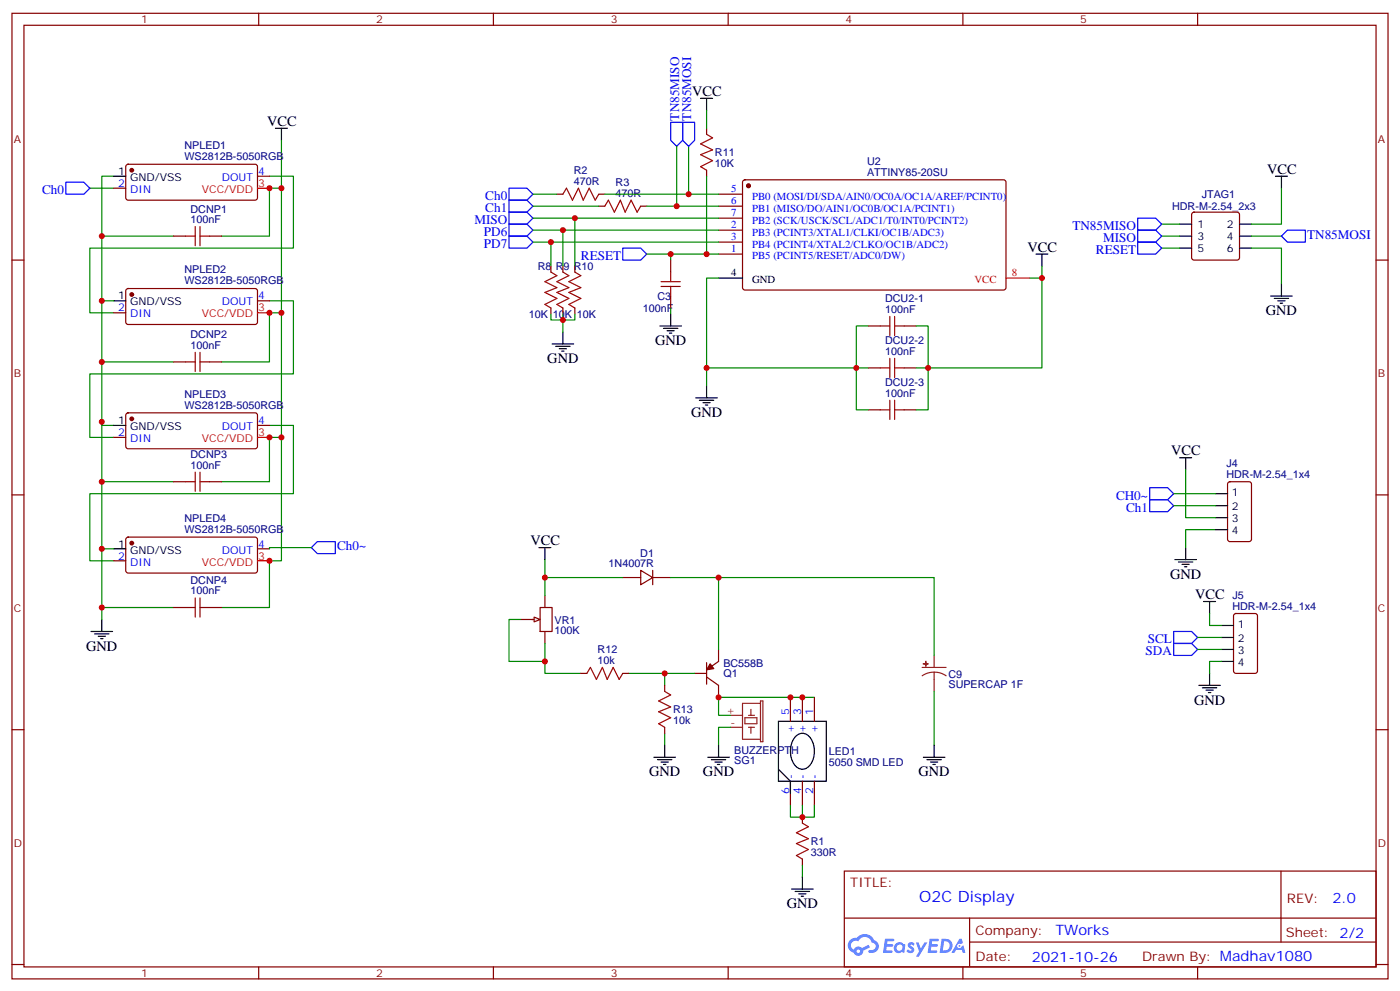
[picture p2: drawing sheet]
<svg xmlns="http://www.w3.org/2000/svg" width="412mm" height="292mm" viewBox="0 0 412 292" stroke-linecap="round" stroke-linejoin="round" font-family="sans-serif">
<g fill="none" stroke="#870000" stroke-width=".35">
<path d="M3.5 3.9h405.4v284.4h-405.4zM7.1 7.4h398.2v277.3h-398.2zM76.2 3.9v3.5M145.3 3.9v3.5M214.5 3.9v3.5M283.6 3.9v3.5M352.8 3.9v3.5M3.5 76.6h3.6M405.3 76.6h3.6M3.5 145.7h3.6M405.3 145.7h3.6M3.5 214.9h3.6"/>
<path d="M405.3 214.9h3.6M248.7 256.5h156.6v28.2h-156.6zM377.3 256.5v20.9M248.7 270.4h156.5M285.6 277.4h119.6M285.6 270.4v14.1M3.5 284h3.6M76.2 284.7v3.6M145.3 284.7v3.6M214.5 284.7v3.6M283.6 284.7v3.6M352.8 284.7v3.6"/>
<path d="M405.3 284h3.6"/>
</g>
<g fill="#5487ff">
<path d="M267.7 277.7a1.22 1.22 0 0 1 1.7 .2l-.4 .6a.47 .47 0 0 0-.3-.4 .47 .47 0 0 0-.5 .2l.1 .2a1.14 1.14 0 0 1 .8 1.8 1.14 1.14 0 0 1-1.9 0l-.2-.2 .5-.6 .7 .5a.29 .29 0 0 0 .3-.3 .29 .29 0 0 0-.2-.3 1.04 1.04 0 0 1-.6-1.7z"/>
<path d="M260.7 276.4h2.4l.3 .2-.2 .5-1.8 .1-.1 .8h1.5l.3 .4-.3 .4h-1.6l-.2 1.1h1.7l.2 .3-.2 .3-2.6 .1z"/>
<path d="M273.8 276.4h2.4l.3 .2-.1 .5-1.8 .1-.2 .8h1.6l.3 .4-.4 .4h-1.6l-.1 1.1h1.7l.2 .3-.2 .3-2.6 .1z"/>
<path d="M282.6 276.4h.7l.3 1.3-.6 .3a.69 .69 0 0 0-1 .3 .69 .69 0 0 0 .4 .9 .69 .69 0 0 0 .9-.6l.5-.2 .6 2.2h-.8l-.2-.9h-1.8l-.5 .9h-.8z"/>
<path d="M269.8 277.5h.8l.6 1.8 1.1-1.8h.9l-2.6 4.2h-.8l.9-1.5z"/>
<path d="M277.4 276.4l-.6 4.2h1.3a2.11 2.11 0 0 0 2.5-2.1 2.11 2.11 0 0 0-2.5-2.1zM278.1 277.2a1.39 1.39 0 0 1 1.7 1.4 1.39 1.39 0 0 1-1.8 1.3h-.3z"/>
<path d="M263.7 278.1a1.54 1.54 0 0 0-.1 2.1 1.54 1.54 0 0 0 2.2 .1l.6 .3 .3-2.3-.2-.3h-.4a1.49 1.49 0 0 0-2.4 .1zM264 279.1a.94 .94 0 0 1 1.8 0 .94 .94 0 0 1-1.8 0z"/>
<path d="M250.4 276.8a2.18 2.18 0 0 0 1.1 3.7 1.44 1.44 0 0 0 1.6 .9 1.44 1.44 0 0 0 1.2-1.4l2-1-.5-.8-1.9 1a1.47 1.47 0 0 0-2.4 .4 1.39 1.39 0 0 1-.7-1.9 1.39 1.39 0 0 1 2-.5 2.12 2.12 0 0 1 2.2-1.3 2.12 2.12 0 0 1 1.9 1.7 1.14 1.14 0 0 1 1.1 1.4 1.14 1.14 0 0 1-1.7 .7 .43 .43 0 0 0-.5 .4 .43 .43 0 0 0 .4 .5 1.98 1.98 0 0 0 2.5-1.2 1.98 1.98 0 0 0-1.2-2.6 3.1 3.1 0 0 0-5.3-.6l-.9 .1zM252.3 280.1a.55 .55 0 0 1 1.1 0 .55 .55 0 0 1-1.1 0z"/>
<circle cx="282.6" cy="278.5" r=".26"/>
</g>
<g fill="none" stroke="#008700" stroke-width=".35">
<path d="M208.1 32.5v5.3M26.5 55.4h7M33.5 51.9h-3.5v36.7h3.5M79.4 51.9h7v21.2h-59.9v19h7M82.9 55.4v109.7h-3.5v13.8h-14.1M82.9 41.3v14.1h-3.5v14.1h-14.1M157 57.2h7M178.2 57.2h33.5M199.3 43.1v17.6M202.8 43.1v14.1M208.1 51.9v22.9h3.6M377.5 55.4v10.6h-8.8"/>
<path d="M30 69.5h21.2M157 71.3h54.7M157 67.8h54.7M157 64.2h54.7M157 60.7h19.4M162.3 71.3v7.1M165.8 67.8v10.6M169.3 64.2v14.2M190.5 74.8h7.1M190.5 60.7h21.2M208.1 74.8h-10.5v1.8M306.9 78.4v3.5h-3.5"/>
<path d="M342.2 69.5h5.3M342.2 73.1h5.3M342.2 66h5.3M368.7 73.1h8.8v10.5M368.7 69.5h8.8M30 88.6v36.7h3.5M79.4 88.6h7v21.5h-59.9v18.7h7M82.9 92.1h-3.5v14.5h-14.1M162.3 92.5v1.7h7v-1.7M165.8 92.5v5.3M197.6 90.7v1.8M211.7 81.9h-3.6v26.4h47.7"/>
<path d="M255.8 96h-3.6v24.7h3.6M269.9 96h3.5v24.7h-3.5M306.9 81.9v26.4h-37M30 106.6h21.2M208.1 108.3v5.3M30 124.2v37.4h3.5M79.4 125.3h7v20.1h-59.9v19.7h7M82.9 128.8h-3.5v13.1h-14.1M30 141.9h21.2M30 178.9h21.2"/>
</g>
<g fill="none" stroke="#00f" stroke-width=".35">
<path d="M197.6 36h3.5v5.3l-1.8 1.8-1.7-1.8zM201.1 36h3.5v5.3l-1.8 1.8-1.7-1.8zM19.4 53.7h5.3l1.8 1.7-1.8 1.8h-5.3zM149.9 58.9h5.3l1.8 1.8-1.8 1.8h-5.3zM149.9 55.4h5.3l1.8 1.8-1.8 1.7h-5.3zM149.9 69.5h5.3l1.8 1.8-1.8 1.8h-5.3zM149.9 66h5.3l1.8 1.8-1.8 1.7h-5.3zM149.9 62.5h5.3l1.8 1.7-1.8 1.8h-5.3zM183.4 73.1h5.3l1.8 1.7-1.8 1.8h-5.3zM335.1 71.3h5.3l1.8 1.8-1.8 1.7h-5.3zM335.1 67.8h5.3l1.8 1.7-1.8 1.8h-5.3zM335.1 64.2h5.3l1.8 1.8-1.8 1.8h-5.3z"/>
<path d="M377.5 69.5l1.7-1.7h5.3v3.5h-5.3z"/>
</g>
<g fill="none" stroke="#000" stroke-width=".35">
<path d="M81.1 37.8h3.6M82.9 37.8v3.5M206.4 29h3.5M208.1 29v3.5M33.5 51.9h3.5M375.7 51.9h3.5M377.5 51.9v3.5M305.2 74.8h3.5M306.9 74.8v3.6M347.5 66h3.5M347.5 69.5h3.5M347.5 73.1h3.5"/>
<path d="M365.1 66h3.6M365.1 69.5h3.6M365.1 73.1h3.6M33.5 88.6h3.5M165.8 97.8v3.5M194.4 96h6.3M195.4 96.7h4.3M196.5 97.4h2.1M197.2 98.1h.7M197.6 92.5v3.5M211.7 81.9h7M374.3 87.2h6.3"/>
<path d="M375.4 87.9h4.2M376.4 88.6h2.1M377.1 89.3h.7M377.5 83.6v3.6M162.6 101.3h6.4M163.7 102h4.2M164.7 102.7h2.2M165.5 103.4h.7M205 117.2h6.3M206 117.9h4.3M207.1 118.6h2.1M207.8 119.3h.7"/>
<path d="M208.1 113.6v3.6M33.5 125.3h3.5M33.5 161.6h3.5M26.8 185.9h6.4M27.9 186.7h4.2M28.9 187.4h2.1M29.6 188.1h.7M30 182.4v3.5"/>
</g>
<g fill="none" stroke="#a10000" stroke-width=".35">
<path d="M208.1 39.5l1.8 1.1-3.5 1.8 3.5 1.7-3.5 1.4 3.5 1.8-3.5 1.8 1.7 1M165.8 57.2l1.1-1.8 1.7 3.5 1.8-3.5 1.4 3.5 1.8-3.5 1.7 3.5 1.1-1.7M54.7 69.5h2.8M57.5 66.7v5.7M58.9 66.7v5.7M58.9 69.5h2.8M178.2 60.7l1-1.8 1.8 3.6 1.7-3.6 1.4 3.6 1.8-3.6 1.8 3.6 1-1.8M162.3 80.1l1.7 1.1-3.5 1.7 3.5 1.8-3.5 1.4 3.5 1.8-3.5 1.7 1.8 1.1M165.8 80.1l1.8 1.1-3.6 1.7 3.6 1.8-3.6 1.4 3.6 1.8-3.6 1.7 1.8 1.1M169.3 80.1l1.8 1.1-3.5 1.7 3.5 1.8-3.5 1.4 3.5 1.8-3.5 1.7 1.7 1.1M194.7 84.3h5.7M194.7 82.9h5.7"/>
<path d="M197.6 80.1v2.8M197.6 84.3v2.9M259.3 96h2.8M262.1 93.2v5.6M263.5 96h2.8M263.5 93.2v5.6M54.7 106.6h2.8M57.5 103.8v5.6M58.9 103.8v5.6M58.9 106.6h2.8M259.3 108.3h2.8M262.1 105.5v5.7"/>
<path d="M262.1 117.9v5.6M263.5 105.5v5.7M263.5 117.9v5.6M263.5 108.3h2.8M57.5 139v5.7M58.9 139v5.7M259.3 120.7h2.8M263.5 120.7h2.8M54.7 141.9h2.8M58.9 141.9h2.8M54.7 178.9h2.8M57.5 176.1v5.6"/>
<path d="M58.9 178.9h2.8M58.9 176.1v5.6"/>
</g>
<g fill="none" stroke="#870000" stroke-width=".35">
<path d="M208.1 37.8v1.7M33.5 55.4h3.5M37.3 48.6l.4-.2h37.7l.4 .7v9.4l-.7 .4h-37.6l-.5-.7v-9.1zM75.8 51.9h3.6M164 57.2h1.8M176.4 57.2h1.8M208.1 50.1v1.8M211.7 57.2h7M219 53.2l.4-.2h76.5l.4 .7v31.3l-.7 .4-76.4-.1-.5-.6v-31zM51.2 69.5h3.5M61.7 69.5h3.6M162.3 78.4v1.7"/>
<path d="M165.8 78.4v1.7M169.3 78.4v1.7M176.4 60.7h1.8M188.7 60.7h1.8M197.6 76.6v3.5M211.7 64.2h7M211.7 60.7h7M211.7 71.3h7M211.7 67.8h7M211.7 74.8h7M351.2 62.7l.5-.2h12.7l.5 .2 .2 .5v12.7l-.2 .5-.5 .2h-12.7l-.5-.2-.2-.5v-12.7zM33.5 92.1h3.5"/>
<path d="M37.3 85.2l.4-.2h37.7l.4 .7v9.4l-.7 .4h-37.6l-.5-.7v-9.1zM75.8 88.6h3.6M162.3 90.7v1.8M165.8 90.7v1.8M169.3 90.7v1.8M197.6 87.2v3.5M255.8 96h3.5M266.3 96h3.6M51.2 106.6h3.5M61.7 106.6h3.6M255.8 108.3h3.5M266.3 108.3h3.6"/>
<path d="M33.5 128.8h3.5M37.3 121.8l.4-.2h37.7l.4 .7v9.4l-.7 .5-37.6-.1-.5-.7v-9.1zM75.8 125.3h3.6M255.8 120.7h3.5M266.3 120.7h3.6M37.3 158.4l.4-.2h37.7l.4 .7v9.4l-.7 .5-37.6-.1-.5-.7v-9.1zM51.2 141.9h3.5M61.7 141.9h3.6M33.5 165.1h3.5M51.2 178.9h3.5M61.7 178.9h3.6M75.8 161.6h3.6"/>
<path d="M159.1 178.9h3.5v7h-3.5zM160.5 175.4v3.5M153.5 182.4h4.9M160.5 185.9v3.6M204.6 198.3h3.5M208.1 195.1v6.4M208.1 199.4l3.6 2.4v3.6M211.7 191.2v3.6l-3.6 2.4"/>
</g>
<g fill="#870000" stroke="#870000" stroke-width=".35">
<path d="M209.2 195.5l1.1 1.4-2.2 .3z"/>
<circle cx="38.8" cy="159.9" r=".53"/>
<circle cx="38.8" cy="123.3" r=".53"/>
<circle cx="38.8" cy="86.7" r=".53"/>
<circle cx="38.8" cy="50.1" r=".53"/>
<circle cx="220.5" cy="54.7" r=".53"/>
</g>
<path d="M75.8 55.4h3.6M75.8 92.1h3.6M296.3 81.9h7.1M75.8 128.8h3.6M75.8 165.1h3.6" fill="none" stroke="#f00" stroke-width=".35"/>
<path d="M271.6 196.5h7.1M275.2 197.9l1.8 .3 1.7 .8M275.2 197.9l-1.9 .3-1.7 .8M275.2 193v3.5M275.2 197.9v5.7" fill="none" stroke="#8c2424" stroke-width=".35"/>
<g fill="#8c2424" stroke="#8c2424" stroke-width=".35">
<path d="M272 195.5h1.4z"/>
<path d="M272.7 194.8v1.4z"/>
</g>
<path d="M157.3 181.7l1.8 .7-1.8 .7z" fill="#f0f0f0" stroke="#870000" stroke-width=".35"/>
<g fill="none" stroke="#008700" stroke-width=".35">
<path d="M349.2 138.3v14.1h8.9M345.7 148.9h12.4M345.7 145.4h12.4M358.1 156h-8.9v5.3M30 161.6v20.8M91.7 161.3h-12.3v.3M160.5 164.8v5.3M183.4 170.1h-22.9v5.3M197.6 170.1h14.1v21.1M211.7 170.1h63.5v22.9M153.5 182.4h-3.6v12.4h10.6v-5.3M160.5 194.8v3.5h10.6"/>
<path d="M185.2 198.3h19.4M195.8 198.3v3.5M352.8 187.7h7M352.8 191.2h7M356.3 180.7v3.5h3.5M359.8 194.8h-3.5v3.5M195.8 215.9v3.6M215.2 214.2h-3.5v5.3M239.9 205.4h-28.2v5.2h3.5M275.2 203.6v15.9M232.8 237.1v3.5h3.6v-3.5M239.9 237.1v3.5h-3.5"/>
<path d="M236.4 254.7v3.6"/>
</g>
<g fill="none" stroke="#000" stroke-width=".35">
<path d="M347.5 134.8h3.5M349.2 134.8v3.5M358.1 145.4h3.5M358.1 148.9h3.5M358.1 152.4h3.5M358.1 156h3.5M158.7 161.3h3.6M160.5 161.3v3.5M346.1 164.8h6.3M347.1 165.5h4.3M348.2 166.2h2.1M348.9 166.9h.7"/>
<path d="M349.2 161.3v3.5M354.5 177.1h3.6M356.3 177.1v3.6M356.3 198.3v3.5M359.8 184.2h3.6M359.8 187.7h3.6M359.8 191.2h3.6M359.8 194.8h3.6M195.8 219.5v3.5M211.7 219.5v3.5M229.3 212.4h14.1v17.6h-14.1zM234.6 216.7a2.79 2.79 0 0 1 4.5 1.1 6.7 6.7 0 0 1-1.5 8.4 3.1 3.1 0 0 1-4.3-2.3 7 7 0 0 1 1.3-7.2z"/>
<path d="M275.2 219.5v3.5M353.1 201.8h6.4M354.2 202.5h4.2M355.2 203.2h2.2M356 203.9h.7M192.6 223h6.4M193.7 223.7h4.2M194.7 224.4h2.1M195.4 225.1h.7M208.5 223h6.3M209.5 223.7h4.3M210.6 224.4h2.1"/>
<path d="M211.3 225.1h.7M229.3 226.5l3.5 3.5v3.6M272 223h6.3M273 223.7h4.3M274.1 224.4h2.1M274.8 225.1h.7M236.4 258.3v3.5M233.2 261.8h6.3M234.2 262.5h4.3M235.3 263.2h2.1M236 263.9h.7"/>
</g>
<g fill="none" stroke="#870000" stroke-width=".35">
<path d="M361.8 142.1l.5-.2h5.6l.7 .4 .1 16.5-.5 .6-5.9 .1-.6-.5-.1-16.4zM183.4 170.1h5.3M188.7 168l3.6 2.1-3.6 2.1zM192.3 168v4.2M192.3 170.1h5.3M171.1 198.3h1.8M183.4 198.3h1.8M363.6 180.9l.5-.2h5.6l.7 .4v16.5l-.4 .6-5.9 .1-.7-.5v-16.4zM195.8 201.8v1.8M195.8 214.2v1.7M232.8 205.4v7M236.4 205.4v7"/>
<path d="M239.9 205.4v7M232.8 230v7.1M236.4 230v7.1M239.9 230v7.1M236.4 240.6v1.8M236.4 253v1.7"/>
</g>
<path d="M215.2 210.6h3.5M215.2 214.2h3.5M219.4 211.3h3.6v1.8h-3.6zM220.5 210.6h1.7M220.5 214.2h1.7M221.2 208.9v1.7M221.2 214.2v1.7M224 207.1h-5.3v10.6h5.3M224 206.4h.7v12h-.7z" fill="none" stroke="#8c2424" stroke-width=".35"/>
<path d="M172.9 198.3l1-1.8 1.8 3.6 1.7-3.6 1.5 3.6 1.7-3.6 1.8 3.6 1-1.8M195.8 203.6l1.8 1-3.6 1.8 3.6 1.8-3.6 1.4 3.6 1.7-3.6 1.8 1.8 1.1M236.4 242.4l1.7 1.1-3.5 1.7 3.5 1.8-3.5 1.4 3.5 1.8-3.5 1.7 1.8 1.1" fill="none" stroke="#a10000" stroke-width=".35"/>
<path d="M338.7 147.1h5.3l1.7 1.8-1.7 1.8h-5.3zM338.7 143.6h5.3l1.7 1.8-1.7 1.7h-5.3zM91.7 161.3l1.8-1.8h5.3v3.5h-5.3zM345.7 185.9h5.3l1.8 1.8-1.8 1.8h-5.3zM345.7 189.5h5.3l1.8 1.7-1.8 1.8h-5.3z" fill="none" stroke="#00f" stroke-width=".35"/>
<g fill="#c00">
<circle cx="79.4" cy="165.1" r=".88"/>
<circle cx="79.4" cy="55.4" r=".88"/>
<circle cx="79.4" cy="92.1" r=".88"/>
<circle cx="79.4" cy="128.8" r=".88"/>
<circle cx="208.1" cy="74.8" r=".88"/>
<circle cx="162.3" cy="71.3" r=".88"/>
<circle cx="165.8" cy="67.8" r=".88"/>
<circle cx="169.3" cy="64.2" r=".88"/>
<circle cx="165.8" cy="94.2" r=".88"/>
<circle cx="273.4" cy="108.3" r=".88"/>
<circle cx="306.9" cy="81.9" r=".88"/>
<circle cx="252.2" cy="108.3" r=".88"/>
<circle cx="208.1" cy="108.3" r=".88"/>
<circle cx="202.8" cy="57.2" r=".88"/>
<circle cx="199.3" cy="60.7" r=".88"/>
<circle cx="197.6" cy="74.8" r=".88"/>
<circle cx="160.5" cy="194.8" r=".88"/>
<circle cx="195.8" cy="198.3" r=".88"/>
<circle cx="160.5" cy="170.1" r=".88"/>
<circle cx="211.7" cy="170.1" r=".88"/>
<circle cx="211.7" cy="205.4" r=".88"/>
<circle cx="236.4" cy="205.4" r=".88"/>
<circle cx="232.8" cy="205.4" r=".88"/>
<circle cx="236.4" cy="240.6" r=".88"/>
<circle cx="30" cy="69.5" r=".88"/>
<circle cx="30" cy="88.6" r=".88"/>
<circle cx="30" cy="106.6" r=".88"/>
<circle cx="30" cy="124.2" r=".88"/>
<circle cx="30" cy="141.9" r=".88"/>
<circle cx="30" cy="161.6" r=".88"/>
<circle cx="30" cy="178.9" r=".88"/>
<circle cx="82.9" cy="55.4" r=".88"/>
<circle cx="82.9" cy="128.8" r=".88"/>
<circle cx="82.9" cy="92.1" r=".88"/>
</g>
<text font-size="4.6" fill="#00f" x="270.8" y="265.5">O2C Display</text>
<g font-size="4.2">
<text x="203.9" y="28.3">VCC</text>
<text x="78.7" y="37.1">VCC</text>
<text x="373.2" y="51.2">VCC</text>
<text x="302.7" y="74.1">VCC</text>
<text x="372.9" y="92.8">GND</text>
<text x="193" y="101.6">GND</text>
<text x="161.2" y="106.9">GND</text>
<text x="203.6" y="122.8">GND</text>
<text x="345" y="134.1">VCC</text>
<text x="156.3" y="160.5">VCC</text>
<text x="344.7" y="170.4">GND</text>
<text x="352.1" y="176.4">VCC</text>
<text x="25.4" y="191.6">GND</text>
<text x="351.7" y="207.5">GND</text>
<text x="191.2" y="228.6">GND</text>
<text x="207.1" y="228.6">GND</text>
<text x="270.6" y="228.6">GND</text>
<text x="231.8" y="267.4">GND</text>
</g>
<g font-size="4.2" fill="#00f">
<text x="392.5" y="265.8">2.0</text>
<text x="310.9" y="275.3">TWorks</text>
<text x="304" y="283.1">2021-10-26</text>
</g>
<g font-size="3.9" fill="#00f">
<text x="200.1" y="35.5" transform="rotate(-90 200.1 35.5)">TN85MISO</text>
<text x="203.6" y="35.5" transform="rotate(-90 203.6 35.5)">TN85MOSI</text>
<text x="12.4" y="57.2">Ch0</text>
<text x="143" y="58.9">Ch0</text>
<text x="143" y="62.5">Ch1</text>
<text x="139.7" y="66">MISO</text>
<text x="142.5" y="69.5">PD6</text>
<text x="315.9" y="67.8">TN85MISO</text>
<text x="324.9" y="71.3">MISO</text>
<text x="385.1" y="70.3">TN85MOSI</text>
<text x="142.5" y="73.1">PD7</text>
<text x="171.1" y="76.6">RESET</text>
<text x="322.8" y="74.8">RESET</text>
<text x="328.7" y="147.1">CH0~</text>
<text x="331.7" y="150.7">Ch1</text>
<text x="99.3" y="162.1">Ch0~</text>
<text x="338.1" y="189.5">SCL</text>
<text x="337.5" y="193">SDA</text>
</g>
<g font-size="3.9" fill="#800">
<text x="250.5" y="261.1">TITLE:</text>
<text x="379.1" y="265.8">REV:</text>
<text x="287.4" y="275.3">Company:</text>
<text x="378.7" y="275.9">Sheet: 2/2</text>
<text x="287.4" y="283">Date:</text>
<text x="336.4" y="283.1">Drawn By: Madhav1080</text>
</g>
<g font-size="3.2" fill="#800">
<text x="41.6" y="6.9">1</text>
<text x="110.8" y="6.9">2</text>
<text x="179.9" y="6.9">3</text>
<text x="249.1" y="6.9">4</text>
<text x="318.2" y="6.9">5</text>
<text x="4.1" y="42">A</text>
<text x="405.9" y="42">A</text>
<text x="4.1" y="111.2">B</text>
<text x="405.9" y="111.2">B</text>
<text x="4.1" y="180.3">C</text>
<text x="405.9" y="180.3">C</text>
<text x="4.1" y="249.4">D</text>
<text x="405.9" y="249.4">D</text>
<text x="41.6" y="287.7">1</text>
<text x="110.8" y="287.7">2</text>
<text x="179.9" y="287.7">3</text>
<text x="249.1" y="287.7">4</text>
<text x="318.2" y="287.7">5</text>
</g>
<g font-size="3.2" fill="#000080">
<text x="54.3" y="47.1">WS2812B-5050RGB</text>
<text x="54.3" y="43.9">NPLED1</text>
<text x="210.6" y="46">R11</text>
<text x="169" y="51.3">R2</text>
<text x="210.6" y="49.1">10K</text>
<text x="255.4" y="51.9">ATTINY85-20SU</text>
<text x="255.4" y="48.7">U2</text>
<text x="169" y="54.4">470R</text>
<text x="181.3" y="57.9">470R</text>
<text x="181.3" y="54.8">R3</text>
<text x="354" y="58.3">JTAG1</text>
<text x="56.1" y="65.7">100nF</text>
<text x="56.1" y="62.6">DCNP1</text>
<text x="345.3" y="61.8">HDR-M-2.54_2x3</text>
<text x="54.3" y="83.7">WS2812B-5050RGB</text>
<text x="54.3" y="80.5">NPLED2</text>
<text x="158.4" y="79.5">R8 R9 R10</text>
<text x="193.7" y="88.3">C3</text>
<text x="260.7" y="89">DCU2-1</text>
<text x="155.8" y="93.6">10K 10K 10K</text>
<text x="189.4" y="91.8">100nF</text>
<text x="260.7" y="92.1">100nF</text>
<text x="56.1" y="99.6">DCNP2</text>
<text x="260.7" y="101.4">DCU2-2</text>
<text x="56.1" y="102.7">100nF</text>
<text x="260.7" y="104.5">100nF</text>
<text x="260.7" y="113.7">DCU2-3</text>
<text x="54.3" y="117.1">NPLED3</text>
<text x="260.7" y="116.8">100nF</text>
<text x="54.3" y="120.3">WS2812B-5050RGB</text>
<text x="56.1" y="138">100nF</text>
<text x="56.1" y="134.9">DCNP3</text>
<text x="361.2" y="137.6">J4</text>
<text x="361.2" y="140.8">HDR-M-2.54_1x4</text>
<text x="54.3" y="153.7">NPLED4</text>
<text x="54.3" y="156.9">WS2812B-5050RGB</text>
<text x="179.3" y="166.9">1N4007R</text>
<text x="188.6" y="163.9">D1</text>
<text x="56.1" y="171.9">DCNP4</text>
<text x="56.1" y="175">100nF</text>
<text x="363" y="179.6">HDR-M-2.54_1x4</text>
<text x="363" y="176.4">J5</text>
<text x="163.3" y="183.7">VR1</text>
<text x="163.3" y="186.7">100K</text>
<text x="176" y="195.5">10k</text>
<text x="176.1" y="192.3">R12</text>
<text x="213.1" y="196.5">BC558B</text>
<text x="213.1" y="199.5">Q1</text>
<text x="279.4" y="202.6">SUPERCAP 1F</text>
<text x="279.4" y="199.6">C9</text>
<text x="198.3" y="213.2">10k</text>
<text x="198.3" y="210">R13</text>
<text x="216.3" y="221.9">BUZZERPTH</text>
<text x="216.3" y="225.1">SG1</text>
<text x="244.1" y="225.5">5050 SMD LED</text>
<text x="244.1" y="222.4">LED1</text>
<text x="238.8" y="248.8">R1</text>
<text x="238.8" y="252">330R</text>
</g>
<g font-size="3.2">
<text x="34.8" y="51.5">1</text>
<text x="38.3" y="53.3">GND/VSS</text>
<text x="352.8" y="67.1">1</text>
<text x="352.8" y="70.6">3</text>
<text x="361.3" y="67.1">2</text>
<text x="361.3" y="70.6">4</text>
<text x="352.8" y="74.1">5</text>
<text x="361.3" y="74.1">6</text>
<text x="215.4" y="81.2">4</text>
<text x="221.5" y="83.5">GND</text>
<text x="34.8" y="88.1">1</text>
<text x="38.3" y="89.9">GND/VSS</text>
<text x="34.8" y="124.7">1</text>
<text x="38.3" y="126.5">GND/VSS</text>
<text x="362.9" y="146.1">1</text>
<text x="362.9" y="150.3">2</text>
<text x="362.9" y="153.8">3</text>
<text x="34.8" y="161.3">1</text>
<text x="362.9" y="157.4">4</text>
<text x="38.3" y="163.1">GND/VSS</text>
<text x="364.7" y="184.9">1</text>
<text x="364.7" y="189.1">2</text>
<text x="364.7" y="192.7">3</text>
<text x="364.7" y="196.2">4</text>
</g>
<g font-size="3.2" fill="#00f">
<text x="65.3" y="53.3">DOUT</text>
<text x="76" y="51.5">4</text>
<text x="34.8" y="55.1">2</text>
<text x="38.3" y="56.8">DIN</text>
<text x="215.4" y="56.5">5</text>
<text x="221.5" y="58.8">PB0 (MOSI/DI/SDA/AIN0/OC0A/OC1A/AREF/PCINT0)</text>
<text x="215.4" y="63.5">7</text>
<text x="215.4" y="60">6</text>
<text x="221.5" y="65.8">PB2 (SCK/USCK/SCL/ADC1/T0/INT0/PCINT2)</text>
<text x="221.5" y="62.3">PB1 (MISO/DO/AIN1/OC0B/OC1A/PCINT1)</text>
<text x="215.4" y="70.6">3</text>
<text x="215.4" y="67.1">2</text>
<text x="221.5" y="69.4">PB3 (PCINT3/XTAL1/CLKI/OC1B/ADC3)</text>
<text x="215.4" y="74.1">1</text>
<text x="221.5" y="72.9">PB4 (PCINT4/XTAL2/CLKO/OC1B/ADC2)</text>
<text x="221.5" y="76.4">PB5 (PCINT5/RESET/ADC0/DW)</text>
<text x="65.3" y="89.9">DOUT</text>
<text x="76" y="88.1">4</text>
<text x="34.8" y="91.7">2</text>
<text x="38.3" y="93.4">DIN</text>
<text x="76" y="124.7">4</text>
<text x="34.8" y="128.3">2</text>
<text x="38.3" y="130">DIN</text>
<text x="65.3" y="126.5">DOUT</text>
<text x="76" y="161.3">4</text>
<text x="34.8" y="164.9">2</text>
<text x="38.3" y="166.6">DIN</text>
<text x="65.3" y="163.1">DOUT</text>
<text x="232.5" y="210.6" transform="rotate(-90 232.5 210.6)">5</text>
<text x="233.9" y="215.7" transform="rotate(-90 233.9 215.7)">+</text>
<text x="236" y="210.6" transform="rotate(-90 236 210.6)">3</text>
<text x="237.4" y="215.7" transform="rotate(-90 237.4 215.7)">+</text>
<text x="239.5" y="210.6" transform="rotate(-90 239.5 210.6)">1</text>
<text x="240.9" y="215.7" transform="rotate(-90 240.9 215.7)">+</text>
<text x="232.5" y="233.8" transform="rotate(-90 232.5 233.8)">6</text>
<text x="233.9" y="229.3" transform="rotate(-90 233.9 229.3)">-</text>
<text x="236" y="233.8" transform="rotate(-90 236 233.8)">4</text>
<text x="237.4" y="229.3" transform="rotate(-90 237.4 229.3)">-</text>
<text x="239.5" y="233.8" transform="rotate(-90 239.5 233.8)">2</text>
<text x="240.9" y="229.3" transform="rotate(-90 240.9 229.3)">-</text>
</g>
<g font-size="3.2" fill="#f00">
<text x="59.4" y="56.8">VCC/VDD</text>
<text x="76" y="55.1">3</text>
<text x="287" y="83.5">VCC</text>
<text x="298.1" y="81.2">8</text>
<text x="59.4" y="93.4">VCC/VDD</text>
<text x="76" y="91.7">3</text>
<text x="59.4" y="130">VCC/VDD</text>
<text x="76" y="128.3">3</text>
<text x="59.4" y="166.6">VCC/VDD</text>
<text x="76" y="164.9">3</text>
</g>
<g font-size="3.2" fill="#8d2323">
<text x="214" y="210.3">+</text>
<text x="215.2" y="213.8">-</text>
</g>
</svg>
